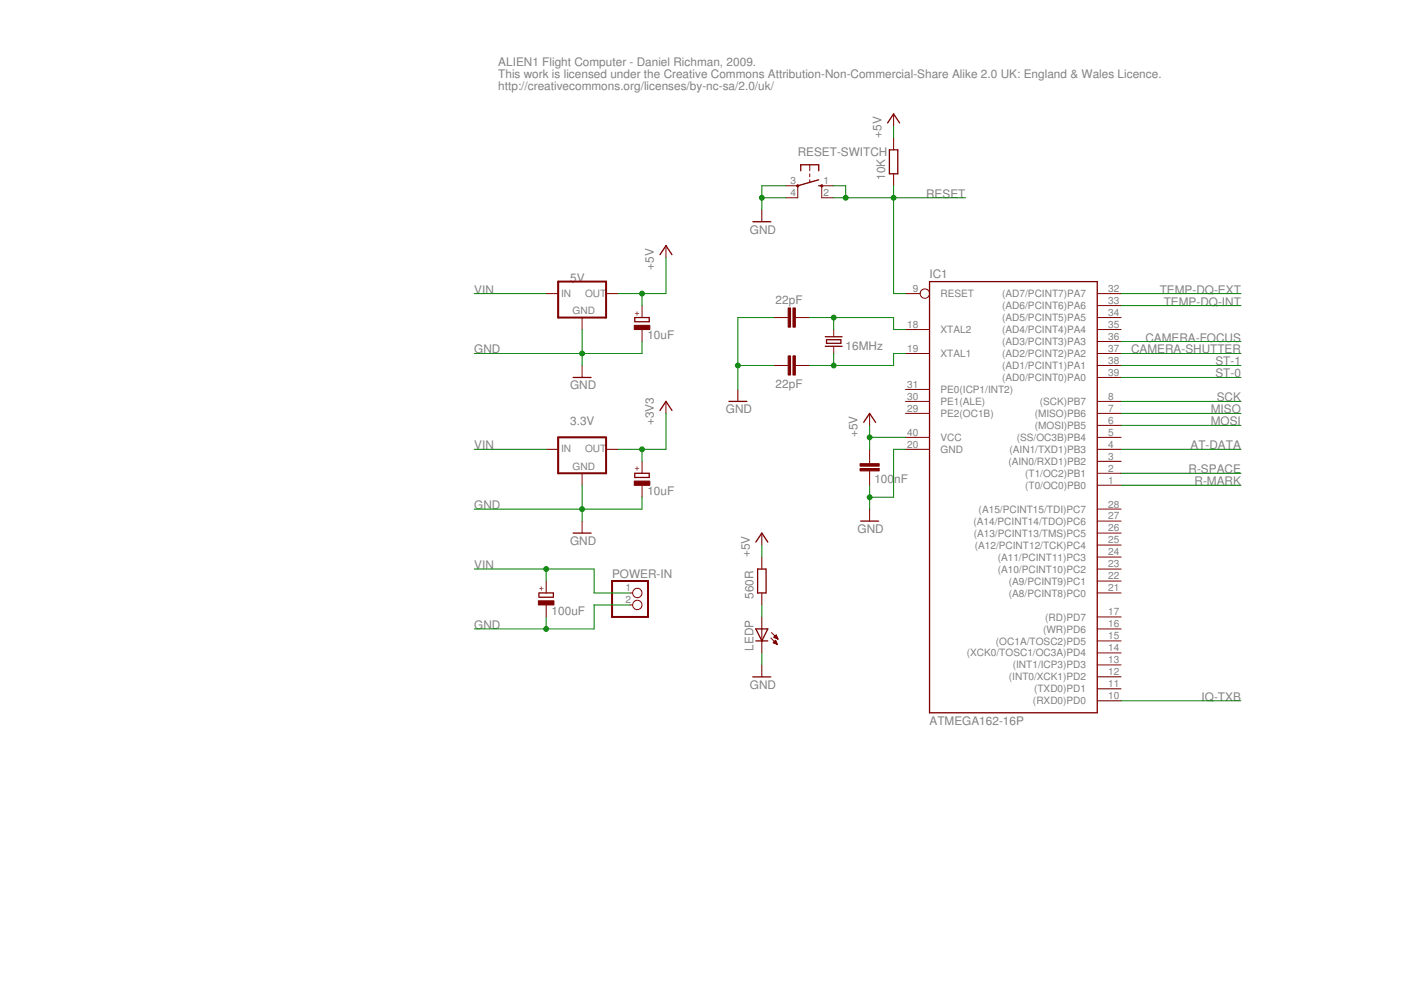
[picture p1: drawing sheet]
<svg xmlns="http://www.w3.org/2000/svg" width="297mm" height="210mm" viewBox="0 0 297 210" stroke-linecap="round" stroke-linejoin="round" font-family="sans-serif">
<g fill="#800000" stroke="#800000" stroke-width=".21">
<path d="M232.6 62.3h5.1z"/>
<path d="M232.6 64.8h5.1z"/>
<path d="M232.6 67.3h5.1z"/>
<path d="M232.6 69.9h5.1z"/>
<path d="M232.6 72.4h5.1z"/>
<path d="M232.6 74.9h5.1z"/>
<path d="M232.6 77.5h5.1z"/>
<path d="M232.6 80h5.1z"/>
<path d="M232.6 85.1h5.1z"/>
<path d="M232.6 87.6h5.1z"/>
<path d="M232.6 90.2h5.1z"/>
<path d="M232.6 92.7h5.1z"/>
<path d="M232.6 95.3h5.1z"/>
<path d="M232.6 97.8h5.1z"/>
<path d="M232.6 100.3h5.1z"/>
<path d="M232.6 102.9h5.1z"/>
<path d="M232.6 107.9h5.1z"/>
<path d="M232.6 110.5h5.1z"/>
<path d="M232.6 113h5.1z"/>
<path d="M232.6 115.6h5.1z"/>
<path d="M232.6 118.1h5.1z"/>
<path d="M232.6 120.6h5.1z"/>
<path d="M232.6 123.2h5.1z"/>
<path d="M232.6 125.7h5.1z"/>
<path d="M192 87.6h5.1z"/>
<path d="M192 85.1h5.1z"/>
<path d="M192 82.6h5.1z"/>
<path d="M192 74.9h5.1z"/>
<path d="M192 69.9h5.1z"/>
<path d="M192 92.7h5.1z"/>
<path d="M192 95.3h5.1z"/>
<path d="M192 62.3h3.1z"/>
<path d="M232.6 148.6h5.1z"/>
<path d="M232.6 146h5.1z"/>
<path d="M232.6 143.5h5.1z"/>
<path d="M232.6 141h5.1z"/>
<path d="M232.6 138.4h5.1z"/>
<path d="M232.6 135.9h5.1z"/>
<path d="M232.6 133.3h5.1z"/>
<path d="M232.6 130.8h5.1z"/>
<path d="M115.8 128.3v2.5z"/>
<path d="M115.8 123.2v2.5z"/>
<path d="M136.1 69.9v2.5z"/>
<path d="M136.1 64.8v2.5z"/>
<path d="M184.4 95.3v2.5z"/>
<path d="M184.4 100.3v2.6z"/>
<path d="M184.4 99.8v.5z"/>
<path d="M184.4 97.8v.5z"/>
<path d="M164.1 67.3h2.5z"/>
<path d="M169.1 67.3h2.6z"/>
<path d="M168.6 67.3h.5z"/>
<path d="M166.6 67.3h.5z"/>
<path d="M164.1 77.5h2.5z"/>
<path d="M169.1 77.5h2.6z"/>
<path d="M168.6 77.5h.5z"/>
<path d="M166.6 77.5h.5z"/>
<path d="M176.8 69.9v1.5z"/>
<path d="M176.8 73.4v1.5z"/>
<path d="M115.8 62.3h2.5z"/>
<path d="M123.4 67.3v2.6z"/>
<path d="M128.5 62.3h2.5z"/>
<path d="M141.2 52.1v2.5z"/>
<path d="M123.4 77.5v2.5z"/>
<path d="M156.4 82.6v2.5z"/>
<path d="M184.4 87.6v2.6z"/>
<path d="M189.5 24.2v2.5z"/>
<path d="M189.5 29.2v2.6z"/>
<path d="M189.5 36.9v2.5z"/>
<path d="M184.4 107.9v2.6z"/>
<path d="M136.1 102.9v2.5z"/>
<path d="M136.1 97.8v2.5z"/>
<path d="M115.8 95.3h2.5z"/>
<path d="M123.4 100.3v2.6z"/>
<path d="M128.5 95.3h2.5z"/>
<path d="M123.4 110.5v2.5z"/>
<path d="M141.2 85.1v2.5z"/>
<path d="M161.5 44.5v2.5z"/>
<path d="M166.6 39.4h2.5z"/>
<path d="M174.2 39.4h2.6z"/>
<path d="M174.2 41.9h2.6z"/>
<path d="M166.6 41.9h2.5z"/>
<path d="M171.7 36.9v.6z"/>
<path d="M171.7 38.1v.7z"/>
<path d="M171.7 34.9v1.3z"/>
<path d="M174.2 39.4v2.5z"/>
<path d="M169.1 39.4v2.5z"/>
<path d="M161.5 141v2.5z"/>
<path d="M161.5 113v2.6z"/>
<path d="M161.5 118.1v2.5z"/>
<path d="M161.5 125.7v2.6z"/>
<path d="M161.5 135.9v2.5z"/>
<path d="M161.5 130.8v2.5z"/>
<path d="M161.5 133.3v2.6z"/>
<path d="M163.6 134.1l1.3 1.4z"/>
<path d="M163.4 135.3l1.4 1.3z"/>
<path d="M164.6 134.6l.3 .9z"/>
<path d="M164.6 134.6l-.5 .5z"/>
<path d="M164.1 135.1l.8 .4z"/>
<path d="M164.5 135.3h.4z"/>
<path d="M164.3 135.2h.5z"/>
<path d="M164.1 135.1h.7z"/>
<path d="M164.2 135h.5z"/>
<path d="M164.3 134.9h.4z"/>
<path d="M164.4 134.7h.2z"/>
<path d="M164.4 135.8l.4 .8z"/>
<path d="M164.4 135.8l-.5 .5z"/>
<path d="M163.9 136.3l.9 .3z"/>
<path d="M164.6 136.5h.2z"/>
<path d="M164.3 136.4h.4z"/>
<path d="M164 136.3h.7z"/>
<path d="M164 136.2h.6z"/>
<path d="M164.1 136.1h.5z"/>
<path d="M164.3 136h.2z"/>
<path d="M133.6 125.7h.5z"/>
<path d="M133.6 128.3h.5z"/>
</g>
<g fill="none" stroke="#800000" stroke-width=".21">
<circle cx="196.1" cy="62.3" r=".99"/>
<circle cx="135.1" cy="125.7" r=".99"/>
<circle cx="135.1" cy="128.3" r=".99"/>
</g>
<g fill="#800000" stroke="#800000" stroke-width=".28">
<path d="M197.1 59.7h35.5z"/>
<path d="M232.6 59.7v91.4z"/>
<path d="M197.1 151.1h35.5z"/>
<path d="M197.1 59.7v91.4z"/>
<path d="M114.3 126.6h3z"/>
<path d="M117.3 125.7v.9z"/>
<path d="M114.3 125.7v.9z"/>
<path d="M114.3 125.7h3z"/>
<path d="M134.6 68.2h3z"/>
<path d="M137.6 67.3v.9z"/>
<path d="M134.6 67.3v.9z"/>
<path d="M134.6 67.3h3z"/>
<path d="M175.2 72.8h3.1z"/>
<path d="M178.3 72v.8z"/>
<path d="M175.2 72h3.1z"/>
<path d="M175.2 72v.8z"/>
<path d="M175 71.4h3.5z"/>
<path d="M175 73.4h3.5z"/>
<path d="M141.2 52.1l1.3 1.9z"/>
<path d="M141.2 52.1l-1.3 1.9z"/>
<path d="M121.5 80h3.8z"/>
<path d="M154.5 85.1h3.8z"/>
<path d="M184.4 87.6l1.2 2z"/>
<path d="M184.4 87.6l-1.3 2z"/>
<path d="M189.5 24.2l1.2 1.9z"/>
<path d="M189.5 24.2l-1.3 1.9z"/>
<path d="M190.3 31.8v5.1z"/>
<path d="M188.6 31.8v5.1z"/>
<path d="M188.6 31.8h1.7z"/>
<path d="M188.6 36.9h1.7z"/>
<path d="M182.5 110.5h3.8z"/>
<path d="M134.6 101.2h3z"/>
<path d="M137.6 100.3v.9z"/>
<path d="M134.6 100.3v.9z"/>
<path d="M134.6 100.3h3z"/>
<path d="M121.5 113h3.8z"/>
<path d="M141.2 85.1l1.3 1.9z"/>
<path d="M141.2 85.1l-1.3 1.9z"/>
<path d="M159.6 47h3.8z"/>
<path d="M173.6 39.4h.6z"/>
<path d="M173.6 34.9v1.3z"/>
<path d="M169.8 34.9v1.3z"/>
<path d="M171.7 34.9h1.9z"/>
<path d="M169.8 34.9h1.9z"/>
<path d="M169.1 39.4l4.5-1.3z"/>
<path d="M159.6 143.5h3.8z"/>
<path d="M161.5 113l1.3 1.9z"/>
<path d="M161.5 113l-1.2 1.9z"/>
<path d="M162.4 120.6v5.1z"/>
<path d="M160.6 120.6v5.1z"/>
<path d="M160.6 120.6h1.8z"/>
<path d="M160.6 125.7h1.8z"/>
<path d="M160.3 133.3l1.2 2.6z"/>
<path d="M162.8 133.3l-1.3 2.6z"/>
<path d="M160.3 135.9h1.2z"/>
<path d="M161.5 135.9h1.3z"/>
<path d="M160.3 133.3h1.2z"/>
<path d="M161.5 133.3h1.3z"/>
</g>
<g fill="#800000" stroke="#800000" stroke-width=".21">
<path d="M114.1 127.4h3.4v.9h-3.4z"/>
<path d="M134.5 69h3.3v.9h-3.3z"/>
<path d="M182.3 98.3h4.1v.5h-4.1z"/>
<path d="M182.3 99.3h4.1v.5h-4.1z"/>
<path d="M167.1 65.3h.5v4.1h-.5z"/>
<path d="M168.1 65.3h.5v4.1h-.5z"/>
<path d="M167.1 75.5h.5v4h-.5z"/>
<path d="M168.1 75.5h.5v4h-.5z"/>
<path d="M134.5 102h3.3v.9h-3.3z"/>
</g>
<g fill="#800000" stroke="#800000" stroke-width=".42">
<path d="M118.3 67.3h10.2z"/>
<path d="M128.5 59.7v7.6z"/>
<path d="M118.3 59.7h10.2z"/>
<path d="M118.3 59.7v7.6z"/>
<path d="M118.3 100.3h10.2z"/>
<path d="M128.5 92.7v7.6z"/>
<path d="M118.3 92.7h10.2z"/>
<path d="M118.3 92.7v7.6z"/>
<path d="M129.8 130.8h7.6z"/>
<path d="M137.4 123.2v7.6z"/>
<path d="M129.8 123.2h7.6z"/>
<path d="M129.8 123.2v7.6z"/>
</g>
<g fill="none" stroke="#800000" stroke-width=".42">
<circle cx="169.1" cy="39.4" r=".13"/>
<circle cx="174.2" cy="39.4" r=".13"/>
</g>
<g fill="#008000" stroke="#008000" stroke-width=".21">
<path d="M100.6 62.3h15.2z"/>
<path d="M100.6 95.3h15.2z"/>
<path d="M126 125.7h7.6z"/>
<path d="M126 120.6v5.1z"/>
<path d="M115.8 120.6h10.2z"/>
<path d="M100.6 120.6h15.2z"/>
<path d="M115.8 120.6v2.6z"/>
<path d="M136.1 72.4v2.5z"/>
<path d="M123.4 74.9h12.7z"/>
<path d="M100.6 74.9h22.8z"/>
<path d="M123.4 69.9v5z"/>
<path d="M123.4 74.9v2.6z"/>
<path d="M156.4 67.3h7.7z"/>
<path d="M156.4 67.3v10.2z"/>
<path d="M156.4 77.5v5.1z"/>
<path d="M156.4 77.5h7.7z"/>
<path d="M189.5 95.3h2.5z"/>
<path d="M189.5 95.3v10.1z"/>
<path d="M184.4 105.4h5.1z"/>
<path d="M184.4 105.4v2.5z"/>
<path d="M184.4 102.9v2.5z"/>
<path d="M136.1 105.4v2.5z"/>
<path d="M123.4 107.9h12.7z"/>
<path d="M100.6 107.9h22.8z"/>
<path d="M123.4 102.9v5z"/>
<path d="M123.4 107.9v2.6z"/>
<path d="M161.5 41.9h5.1z"/>
<path d="M161.5 41.9v2.6z"/>
<path d="M161.5 39.4h5.1z"/>
<path d="M161.5 39.4v2.5z"/>
<path d="M161.5 138.4v2.6z"/>
<path d="M126 128.3h7.6z"/>
<path d="M126 128.3v5z"/>
<path d="M115.8 133.3h10.2z"/>
<path d="M100.6 133.3h15.2z"/>
<path d="M115.8 130.8v2.5z"/>
<path d="M141.2 54.6v7.7z"/>
<path d="M136.1 62.3v2.5z"/>
<path d="M136.1 62.3h5.1z"/>
<path d="M131 62.3h5.1z"/>
<path d="M184.4 90.2v2.5z"/>
<path d="M184.4 92.7h7.6z"/>
<path d="M184.4 92.7v2.6z"/>
<path d="M189.5 26.7v2.5z"/>
<path d="M161.5 115.6v2.5z"/>
<path d="M189.5 74.9h2.5z"/>
<path d="M189.5 74.9v2.6z"/>
<path d="M176.8 77.5h12.7z"/>
<path d="M171.7 77.5h5.1z"/>
<path d="M176.8 74.9v2.6z"/>
<path d="M189.5 69.9h2.5z"/>
<path d="M189.5 67.3v2.6z"/>
<path d="M176.8 67.3h12.7z"/>
<path d="M171.7 67.3h5.1z"/>
<path d="M176.8 67.3v2.6z"/>
<path d="M141.2 87.6v7.7z"/>
<path d="M136.1 95.3v2.5z"/>
<path d="M136.1 95.3h5.1z"/>
<path d="M131 95.3h5.1z"/>
<path d="M189.5 39.4v2.5z"/>
<path d="M176.8 41.9h2.5z"/>
<path d="M179.3 41.9h10.2z"/>
<path d="M189.5 41.9h15.2z"/>
<path d="M189.5 41.9v20.4z"/>
<path d="M189.5 62.3h2.5z"/>
<path d="M179.3 39.4v2.5z"/>
<path d="M176.8 39.4h2.5z"/>
<path d="M237.7 62.3h25.4z"/>
<path d="M237.7 64.8h25.4z"/>
<path d="M237.7 74.9h25.4z"/>
<path d="M237.7 72.4h25.4z"/>
<path d="M237.7 87.6h25.4z"/>
<path d="M237.7 85.1h25.4z"/>
<path d="M237.7 90.2h25.4z"/>
<path d="M237.7 148.6h25.4z"/>
<path d="M237.7 102.9h25.4z"/>
<path d="M237.7 100.3h25.4z"/>
<path d="M237.7 95.3h25.4z"/>
<path d="M237.7 80h25.4z"/>
<path d="M237.7 77.5h25.4z"/>
<path d="M161.5 128.3v2.5z"/>
<circle cx="115.8" cy="120.6" r=".51"/>
<circle cx="123.4" cy="74.9" r=".51"/>
<circle cx="156.4" cy="77.5" r=".51"/>
<circle cx="184.4" cy="105.4" r=".51"/>
<circle cx="123.4" cy="107.9" r=".51"/>
<circle cx="161.5" cy="41.9" r=".51"/>
<circle cx="115.8" cy="133.3" r=".51"/>
<circle cx="136.1" cy="62.3" r=".51"/>
<circle cx="184.4" cy="92.7" r=".51"/>
<circle cx="176.8" cy="77.5" r=".51"/>
<circle cx="176.8" cy="67.3" r=".51"/>
<circle cx="136.1" cy="95.3" r=".51"/>
<circle cx="189.5" cy="41.9" r=".51"/>
<circle cx="179.3" cy="41.9" r=".51"/>
</g>
<g font-size="2.5" fill="#808080">
<text x="105.6" y="14">ALIEN1 Flight Computer - Daniel Richman, 2009.</text>
<text x="105.6" y="16.5">This work is licensed under the Creative Commons Attribution-Non-Commercial-Share Alike 2.0 UK: England &amp; Wales Licence.</text>
<text x="105.6" y="19.1">http://creativecommons.org/licenses/by-nc-sa/2.0/uk/</text>
<text x="186.9" y="29.2" transform="rotate(-90 186.9 29.2)">+5V</text>
<text x="169.1" y="33">RESET-SWITCH</text>
<text x="187.7" y="38.1" transform="rotate(-90 187.7 38.1)">10K</text>
<text x="196.4" y="41.9">RESET</text>
<text x="159" y="49.6">GND</text>
<text x="120.9" y="59.7">5V</text>
<text x="138.7" y="57.2" transform="rotate(-90 138.7 57.2)">+5V</text>
<text x="197.1" y="58.9">IC1</text>
<text x="100.6" y="62.2">VIN</text>
<text x="164.4" y="64.4">22pF</text>
<text x="245.9" y="62.2">TEMP-DQ-EXT</text>
<text x="246.7" y="64.8">TEMP-DQ-INT</text>
<text x="137.3" y="71.9">10uF</text>
<text x="100.6" y="74.9">GND</text>
<text x="179.3" y="74.2">16MHz</text>
<text x="239.8" y="74.9">CAMERA-SHUTTER</text>
<text x="242.8" y="72.4">CAMERA-FOCUS</text>
<text x="257.7" y="77.5">ST-1</text>
<text x="120.9" y="82.6">GND</text>
<text x="164.4" y="82.2">22pF</text>
<text x="257.7" y="80">ST-0</text>
<text x="153.9" y="87.6">GND</text>
<text x="256.7" y="87.6">MISO</text>
<text x="258" y="85.1">SCK</text>
<text x="100.6" y="95.3">VIN</text>
<text x="120.9" y="90.2">3.3V</text>
<text x="138.7" y="90.2" transform="rotate(-90 138.7 90.2)">+3V3</text>
<text x="181.8" y="92.7" transform="rotate(-90 181.8 92.7)">+5V</text>
<text x="252.4" y="95.3">AT-DATA</text>
<text x="256.7" y="90.2">MOSI</text>
<text x="252" y="100.3">R-SPACE</text>
<text x="100.6" y="108">GND</text>
<text x="137.3" y="104.9">10uF</text>
<text x="185.4" y="102.5">100</text>
<text x="189.6" y="102.5">nF</text>
<text x="253.3" y="102.9">R-MARK</text>
<text x="181.8" y="113">GND</text>
<text x="120.9" y="115.6">GND</text>
<text x="159" y="118.1" transform="rotate(-90 159 118.1)">+5V</text>
<text x="100.6" y="120.7">VIN</text>
<text x="129.8" y="122.6">POWER-IN</text>
<text x="116.9" y="130.3">100uF</text>
<text x="159.7" y="127" transform="rotate(-90 159.7 127)">560R</text>
<text x="100.6" y="133.4">GND</text>
<text x="159.7" y="137.9" transform="rotate(-90 159.7 137.9)">LEDP</text>
<text x="159" y="146">GND</text>
<text x="254.8" y="148.6">IQ-TXB</text>
<text x="197.1" y="153.7">ATMEGA162-16P</text>
</g>
<g font-size="2.1" fill="#808080">
<text x="167.6" y="39">3</text>
<text x="167.6" y="41.6">4</text>
<text x="174.6" y="39">1</text>
<text x="174.6" y="41.6">2</text>
<text x="119" y="62.9">IN</text>
<text x="124.1" y="62.9">OUT</text>
<text x="193.6" y="61.9">9</text>
<text x="199.4" y="63">RESET</text>
<text x="212.5" y="63">(AD7/PCINT7)PA7</text>
<text x="212.5" y="65.6">(AD6/PCINT6)PA6</text>
<text x="235" y="61.9">32</text>
<text x="235" y="64.4">33</text>
<text x="121.4" y="66.6">GND</text>
<text x="192.4" y="69.5">18</text>
<text x="199.4" y="70.6">XTAL2</text>
<text x="212.5" y="68.1">(AD5/PCINT5)PA5</text>
<text x="212.5" y="70.6">(AD4/PCINT4)PA4</text>
<text x="235" y="67">34</text>
<text x="235" y="69.5">35</text>
<text x="192.4" y="74.6">19</text>
<text x="199.4" y="75.7">XTAL1</text>
<text x="212.5" y="73.2">(AD3/PCINT3)PA3</text>
<text x="212.5" y="75.7">(AD2/PCINT2)PA2</text>
<text x="235" y="72.1">36</text>
<text x="235" y="74.6">37</text>
<text x="235" y="77.1">38</text>
<text x="192.4" y="82.2">31</text>
<text x="199.4" y="83.3">PE0(ICP1/INT2)</text>
<text x="212.5" y="78.2">(AD1/PCINT1)PA1</text>
<text x="212.5" y="80.8">(AD0/PCINT0)PA0</text>
<text x="235" y="79.7">39</text>
<text x="192.4" y="87.3">29</text>
<text x="192.4" y="84.7">30</text>
<text x="199.4" y="88.4">PE2(OC1B)</text>
<text x="199.4" y="85.9">PE1(ALE)</text>
<text x="219.4" y="88.4">(MISO)PB6</text>
<text x="220.4" y="85.9">(SCK)PB7</text>
<text x="235" y="84.7">8</text>
<text x="235" y="87.3">7</text>
<text x="235" y="89.8">6</text>
<text x="119" y="95.9">IN</text>
<text x="124.1" y="95.9">OUT</text>
<text x="192.4" y="92.4">40</text>
<text x="192.4" y="94.9">20</text>
<text x="199.4" y="93.5">VCC</text>
<text x="215.6" y="93.5">(SS/OC3B)PB4</text>
<text x="219.4" y="90.9">(MOSI)PB5</text>
<text x="235" y="92.4">5</text>
<text x="235" y="94.9">4</text>
<text x="121.4" y="99.6">GND</text>
<text x="199.4" y="96">GND</text>
<text x="213.8" y="98.6">(AIN0/RXD1)PB2</text>
<text x="214" y="96">(AIN1/TXD1)PB3</text>
<text x="217.3" y="101.1">(T1/OC2)PB1</text>
<text x="235" y="97.4">3</text>
<text x="235" y="100">2</text>
<text x="217.3" y="103.6">(T0/OC0)PB0</text>
<text x="235" y="102.5">1</text>
<text x="235" y="107.6">28</text>
<text x="206.4" y="111.3">(A14/PCINT14/TDO)PC6</text>
<text x="206.4" y="113.8">(A13/PCINT13/TMS)PC5</text>
<text x="207.5" y="108.7">(A15/PCINT15/TDI)PC7</text>
<text x="235" y="110.1">27</text>
<text x="235" y="112.7">26</text>
<text x="206.7" y="116.3">(A12/PCINT12/TCK)PC4</text>
<text x="211.5" y="118.9">(A11/PCINT11)PC3</text>
<text x="235" y="115.2">25</text>
<text x="235" y="117.8">24</text>
<text x="132.6" y="125.4">1</text>
<text x="211.5" y="121.4">(A10/PCINT10)PC2</text>
<text x="213.9" y="124">(A9/PCINT9)PC1</text>
<text x="235" y="120.3">23</text>
<text x="235" y="122.8">22</text>
<text x="235" y="125.4">21</text>
<text x="132.6" y="127.9">2</text>
<text x="213.9" y="126.5">(A8/PCINT8)PC0</text>
<text x="221.6" y="131.6">(RD)PD7</text>
<text x="235" y="130.5">17</text>
<text x="211.2" y="136.7">(OC1A/TOSC2)PD5</text>
<text x="221.1" y="134.1">(WR)PD6</text>
<text x="235" y="135.5">15</text>
<text x="235" y="133">16</text>
<text x="205" y="139.2">(XCK0/TOSC1/OC3A)PD4</text>
<text x="214.7" y="141.7">(INT1/ICP3)PD3</text>
<text x="235" y="143.2">12</text>
<text x="235" y="140.6">13</text>
<text x="235" y="138.1">14</text>
<text x="213.9" y="144.3">(INT0/XCK1)PD2</text>
<text x="219" y="149.4">(RXD0)PD0</text>
<text x="219.2" y="146.8">(TXD0)PD1</text>
<text x="235" y="148.2">10</text>
<text x="235" y="145.7">11</text>
</g>
<g font-size="1.8" fill="#800000">
<text x="135.5" y="66.9" transform="rotate(-90 135.5 66.9)">+</text>
<text x="135.5" y="99.9" transform="rotate(-90 135.5 99.9)">+</text>
<text x="115.2" y="125.3" transform="rotate(-90 115.2 125.3)">+</text>
</g>
</svg>
